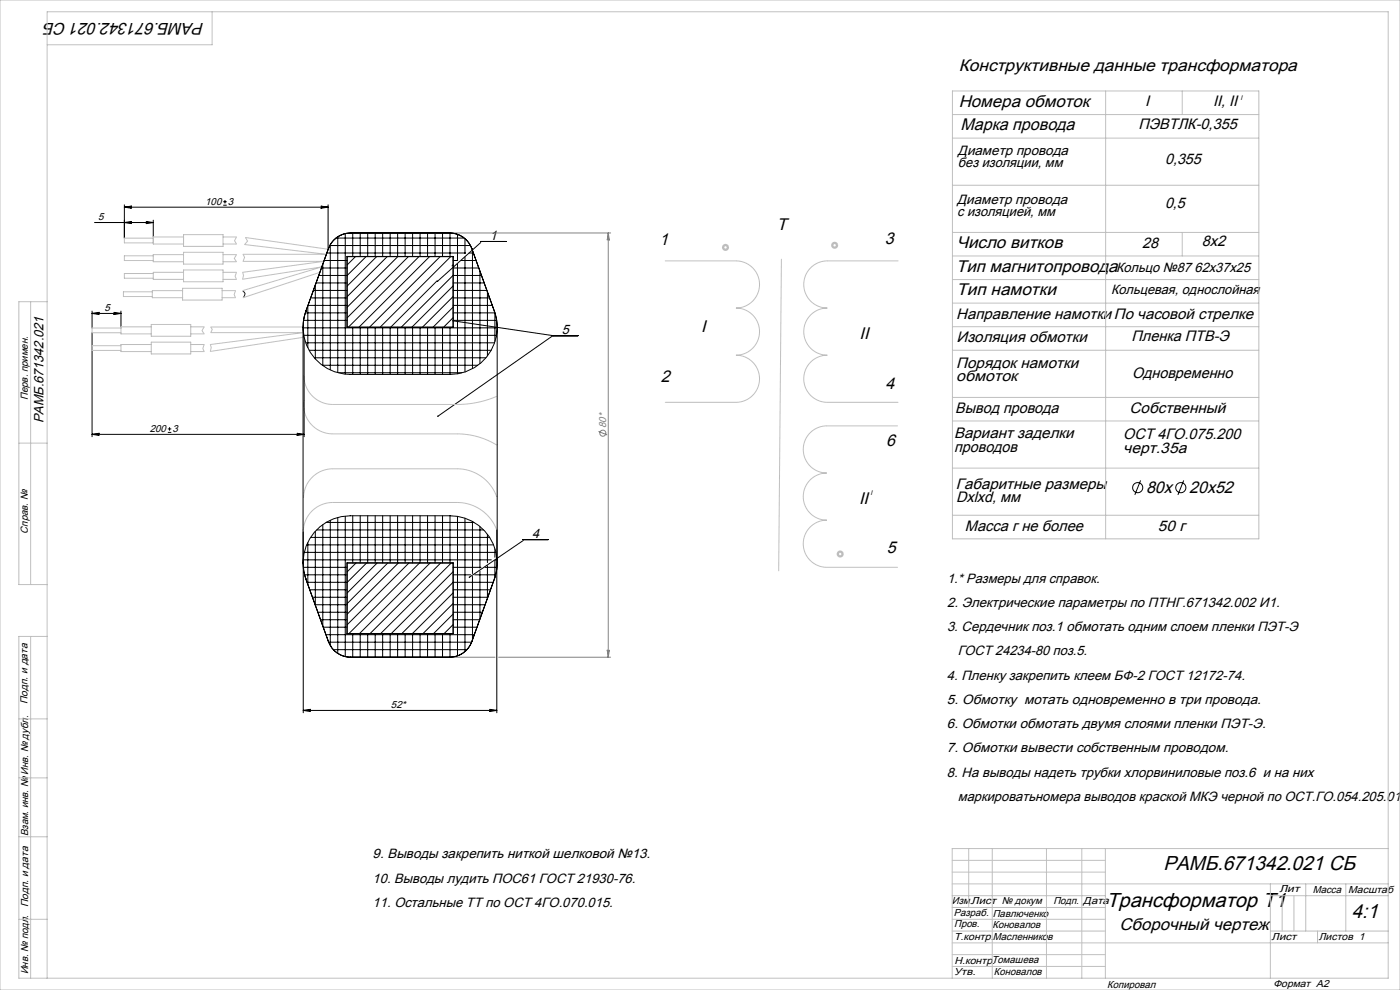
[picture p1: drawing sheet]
<svg xmlns="http://www.w3.org/2000/svg" width="594mm" height="420mm" viewBox="0 0 594 420" stroke-linecap="round" stroke-linejoin="round" font-family="sans-serif">
<g fill="none" stroke="#808080" stroke-width=".42">
<path d="M190.8 98.8h68.3M258.1 98.8l.4 3a.45 .45 0 0 0-.4-.4 .45 .45 0 0 0-.5 .4zM258.1 98.8v180M253.9 183l3.7 1.5M190.8 278.8h19.2M211.5 278.8h47.6M257.6 275.8a.45 .45 0 0 0 .5 .5 .45 .45 0 0 0 .4-.5l-.4 3z"/>
<circle cx="255.8" cy="183.8" r="1.29"/>
</g>
<g fill="none" stroke="#000" stroke-width=".42">
<path d="M40.1 94.4h24.9M52.8 87.9l3-.5a.45 .45 0 0 0-.5 .5 .45 .45 0 0 0 .5 .4zM52.8 94.4l3-.4a.45 .45 0 0 0-.5 .4 .45 .45 0 0 0 .5 .5zM52.8 86.9v14.1M52.8 87.9h86.4M62 94l3 .4-3 .5a.45 .45 0 0 0 .5-.5 .45 .45 0 0 0-.5-.4zM65 93.4v7.1M94.7 87.1h1.5M94.7 85.6h1.5M95.5 84.9v1.4M136.2 87.4l3 .5-3 .4a.45 .45 0 0 0 .4-.4 .45 .45 0 0 0-.4-.5zM139.2 86.9v18.8"/>
<path d="M204 102.5h10.6M204 102.9l-18.4 16.4M39.1 133l3-.5a.45 .45 0 0 0-.5 .5 .45 .45 0 0 0 .5 .4zM39.1 132v7.2M39.1 133h12.2M48.3 132.5l3 .5-3 .4a.45 .45 0 0 0 .5-.4 .45 .45 0 0 0-.5-.5zM51.3 132v7.2M192.3 136.1l42.3 6.3M39.1 141.2v44.1M129 143.1v42.2M234.6 142.4h10.7M234.6 142.4l-48.8 34.2"/>
<path d="M39.1 184.3l3-.5a.45 .45 0 0 0-.5 .5 .45 .45 0 0 0 .5 .4zM39.1 184.3h89.9M71.2 183.4h1.5M71.2 182h1.5M71.9 181.2v1.5M126 183.8l3 .5-3 .4a.45 .45 0 0 0 .5-.4 .45 .45 0 0 0-.5-.5zM483.9 203.8l-2.4 6.2M502.2 203.8l-2.4 6.2M128.7 225.7v76.7M210.8 224.9v77.5M222 228.9h10.6M222 229.3l-22.8 15.6"/>
<path d="M128.7 301.4l3-.5a.45 .45 0 0 0-.5 .5 .45 .45 0 0 0 .5 .4zM128.7 301.4h82.1M207.8 300.9l3 .5-3 .4a.45 .45 0 0 0 .4-.4 .45 .45 0 0 0-.4-.5z"/>
<circle cx="482.7" cy="206.9" r="2.15"/>
<circle cx="501" cy="206.9" r="2.15"/>
</g>
<g fill="none" stroke="#c0c0c0" stroke-width=".42">
<path d="M0 0h594v420h-594zM90 5v14h-70M404.1 38.6h130v190h-130zM469.1 38.6v190M501.6 38.6v10M404.1 48.6h130M404.1 58.6h130M404.1 78.6h130M77.9 99.5h16.7v5h-16.7zM404.1 98.6h130M501.6 98.6v10M65 108.5h-12.2v2h12.2"/>
<path d="M65 101h-12.2v2h12.2M65 116h-12.2v2h12.2M77.9 115.5h-12.9v3h12.9M77.9 100.5h-12.9v3h12.9M77.9 108h-12.9v3h12.9M77.9 107h16.7v5h-16.7zM77.9 114.5h16.7v5h-16.7zM94.6 108h5.7l-.9 1.6 .9 1.4h-5.7M94.6 115.5h5.7l-.5 1.7 .5 1.3h-5.7M94.6 100.5h5.7l-.8 1.6 .8 1.4h-5.7M135.7 115.5l-32.6 10.8M138.5 107.9h-35.4l.7 1.3-.7 1.7h34.3l-34.5 4.6 .4 1.3-.4 1.7 33.7-5.3-33.7 10.1"/>
<path d="M138.5 107.9l-2.2 6.1M139.2 105.7l-35-4.9 .8 1.5-1.2 1.4 34.7 4.2M282.3 110.7h30a10 10 0 0 1 10 10 10 10 0 0 1-10 10 10 10 0 0 1 10 10 10 10 0 0 1-10 10 10 10 0 0 1 10 10 10 10 0 0 1-10 10h-30M331.5 110l-1.1 132.1M381 110.7h-30a10 10 0 0 0-10 10 10 10 0 0 0 10 10 10 10 0 0 0-10 10 10 10 0 0 0 10 10 10 10 0 0 0-10 10 10 10 0 0 0 10 10h30M404.1 108.6h130M404.1 118.6h130M13 128v120M20 128h-12v120h12M51.3 139.2h-12.2v2h12.2M64.2 138.7h-12.9v3h12.9M64.2 137.7h16.7v5h-16.7z"/>
<path d="M64.6 123.8h-12.2v2h12.2M77.5 123.3h-12.9v3h12.9M77.5 122.3h16.7v5h-16.7zM80.9 138.7h5.7l-.9 1.6 .9 1.4h-5.7M94.2 123.3h5.7l-.6 1.7 .6 1.3h-5.7M128.8 138.7h-39.4l.7 1.1-.7 1.3h39.3l-39.5 5.1 .4 1.2-.4 1.7 39.8-6M404.1 128.6h130M404.1 138.6h130M51.3 146.7h-12.2v2h12.2M64.2 146.2h-12.9v3h12.9M64.2 145.2h16.7v5h-16.7zM80.9 146.2h5.7l-.6 1.6 .6 1.4h-5.7"/>
<path d="M128.9 159.3a12.2 12.2 0 0 0 12.3 12.3h52.7a42.8 42.8 0 0 0 16.9-3.5M404.1 148.6h130M128.9 169.7a12.4 12.4 0 0 0 12.3 14.4h52.7a32.2 32.2 0 0 1 16.9 4.7M404.1 168.6h130M404.1 178.6h130M8 188h12M380.8 180.7h-30a10 10 0 0 0-10 10 10 10 0 0 0 10 10 10 10 0 0 0-10 10 10 10 0 0 0 10 10 10 10 0 0 0-10 10 10 10 0 0 0 10 10h30M404.1 198.6h130M210.8 210.9a17.8 17.8 0 0 0-16.9-12h-52.7a12.4 12.4 0 0 0-12.4 12.4M404.1 218.6h130M210.8 224.9a18 18 0 0 0-16.9-11.7h-52.7a12.5 12.5 0 0 0-12.5 12.5M13 270v145"/>
<path d="M20 270h-12v145h581v-410h-569v410M8 305h12M8 330h12M8 355h12M411 360v25M421 360v55M444 360v55M459 360v55M469 360v55M589 360h-185v55M404 365h65M404 370h65"/>
<path d="M404 375h185M404 380h65M539 375v40M539 380h50M544 380v15M549 380v15M554 375v20M571 375v20M8 390h12M404 390h65M404 395h65M404 400h185"/>
<path d="M404 385h65M539 395h50M559 395v5M404 405h65M404 410h65"/>
</g>
<g fill="none" stroke="#c0c0c0" stroke-width="1" stroke-linecap="butt">
<circle cx="307.8" cy="105" r="1"/>
<circle cx="354.1" cy="104" r="1"/>
<circle cx="356.5" cy="235" r="1"/>
</g>
<path d="M103 123.5l.7 .5 .3 .6-.7 1.6" fill="none" stroke="#00f" stroke-width=".42"/>
<g fill="#000">
<path d="M52.8 94.4l3-.4a.45 .45 0 0 0-.5 .4 .45 .45 0 0 0 .5 .5zM62 94l3 .4-3 .5a.45 .45 0 0 0 .5-.5 .45 .45 0 0 0-.5-.4zM128.7 301.4l3-.5a.45 .45 0 0 0-.5 .5 .45 .45 0 0 0 .5 .4zM207.8 300.9l3 .5-3 .4a.45 .45 0 0 0 .4-.4 .45 .45 0 0 0-.4-.5zM39.1 184.3l3-.5a.45 .45 0 0 0-.5 .5 .45 .45 0 0 0 .5 .4zM126 183.8l3 .5-3 .4a.45 .45 0 0 0 .5-.4 .45 .45 0 0 0-.5-.5z"/>
<path d="M136.2 87.4l3 .5-3 .4a.45 .45 0 0 0 .4-.4 .45 .45 0 0 0-.4-.5zM52.8 87.9l3-.5a.45 .45 0 0 0-.5 .5 .45 .45 0 0 0 .5 .4zM48.3 132.5l3 .5-3 .4a.45 .45 0 0 0 .5-.4 .45 .45 0 0 0-.5-.5zM39.1 133l3-.5a.45 .45 0 0 0-.5 .5 .45 .45 0 0 0 .5 .4z"/>
<path d="M185.4 119.1v.4l.4 .1 .1-.5zM198.9 244.7l.1 .4h.4v-.5zM185.6 176.4v.4h.4v-.4zM192 135.9l.1 .4h.4v-.4z"/>
</g>
<path d="M258.1 98.8l.4 3a.45 .45 0 0 0-.4-.4 .45 .45 0 0 0-.5 .4zM257.6 275.8a.45 .45 0 0 0 .5 .5 .45 .45 0 0 0 .4-.5l-.4 3z" fill="#808080"/>
<g fill="none" stroke="#000" stroke-width=".42">
<path d="M146.5 99.2v59.5M148.8 98.8a10 10 0 0 0-9.4 6.6M148.8 98.8h42M148.8 98.8h.1M149.7 98.8v10M152.8 98.8v10M156 98.8v10M159.2 98.8v10M162.4 98.8v10M165.5 98.8v10M168.7 98.8l.1 10-21.5 21.6M171.9 98.8v10"/>
<path d="M175.1 98.8v10M178.2 98.8v10M181.4 98.8v10M184.6 98.8v10M187.8 98.8v10M190.8 98.8a10 10 0 0 1 9.4 6.6M190.8 98.8h.1M190.9 98.8v10M194.1 99.5v11.1M136.4 113.7h10.9M137 112.1v42.9M137.5 110.5h9.8"/>
<path d="M138.7 107.3h58.8M139.4 105.4l-9.6 26.7M139.4 105.4h.1M140 104.2h59.5M140.1 103.9v53M142.6 101h54.1M143.3 100.6v57.4M147.3 108.8h45v30h-45zM150.8 108.8l-3.5 3.6M155.3 108.8l-8 8.1h-12.1M159.8 108.8l-12.5 12.6M164.3 108.8l-17 17.1"/>
<path d="M173.3 108.8l-26 26.1M177.8 108.8l-30 30M182.3 108.8l-30 30M185.4 119.1l-19.7 19.7M186.8 108.8l-30 30M191.3 108.8l-30 30M192.3 112.3l-.5 .5M192.3 116.8l-22.1 22M192.3 116.9h12M192.3 110.5h1.9M192.3 113.7h10.8M194.1 112v46.6"/>
<path d="M195.6 110.5h6.4M197.3 101.4v6.2M197.3 109v48.8M199 107.3h1.9M200.2 105.4l9.6 26.7M200.2 105.4h.1M200.5 106.2v50.2M203.6 115v39.3M128.6 138.8h.1M128.6 138.8v100M128.6 139.1h82.4M128.9 135.9h18.4"/>
<path d="M129.6 132.7h17.7M129.8 132l-.9 3.4-.3 3.4M129.8 132.1a20 20 0 0 0 18.8 26.7h42.4M129.8 132v.1M130.6 129.7v17.8M130.7 129.6h16.6M131.8 126.4h15.5M133 123.2h14.3M133.8 120.9v31.4M134.1 120h13.2M149.7 138.8v20M152.8 138.8v20"/>
<path d="M156 138.8v20M159.2 138.8v20M162.4 138.8v20M165.5 138.8v20M168.7 138.8v20M171.9 138.8v20M175.1 138.8v20M178.2 138.8v20M181.4 138.8v20M184.6 138.8v20M187.8 138.8v20M190.9 138.8v20"/>
<path d="M192.3 121.3l-17.6 17.5M192.3 125.8l-13.1 13M192.3 130.3l-8.6 8.5M192.3 134.8l-4.1 4M192.3 135.9h18.4M192.3 132.7h17.7M192.3 129.6h16.6M192.3 126.4h15.4M192.3 123.2h14.3M192.3 120h13.1M206.8 123.8v27.2M209.8 132l.9 3.4 .3 3.4"/>
<path d="M209.8 132.1a20 20 0 0 1-18.8 26.7M209.8 132v.1M210 132.8v12M211 138.8v100M211 138.8h.1M128.9 142.3h81.7M129.8 145.4h80M131.2 148.6h77.2M133.4 151.8h72.8M136.8 155h65.9M143.7 158.1h52.2M143.3 219.6v57.6"/>
<path d="M146.5 219v59.4M149.7 218.8v20M152.8 218.8v20M156 218.8v20M159.2 218.8v20M162.4 218.8v20M165.5 218.8v20M168.7 218.8v20M171.9 218.8v20M175.1 218.8v20M178.2 218.8v20M181.4 218.8v20"/>
<path d="M184.6 218.8v20M187.8 218.8v20M190.9 218.8v20M191 218.8h-42.4a20 20 0 0 0-18.8 26.8M191 218.8a20 20 0 0 1 18.8 26.8M194.1 219.1v59M197.3 219.9v56.4M128.6 238.8l.3 3.5 .9 3.3M128.6 238.8h.1M128.7 237.5h79.8M129.1 234.3h81.3M130.1 231.2h79.3"/>
<path d="M130.6 230.2v17.7M131.8 228h76M133.8 225.4v31.3M134.4 224.8h70.8M137 222.6v43M138.4 221.6h62.7M140.1 220.8v52.8M147.3 238.8h45v30h-45zM151.1 238.8l-3.8 3.8M155.6 238.8l-8.3 8.3M160.1 238.8l-12.8 12.8M164.5 238.8l-17.2 17.3"/>
<path d="M169 238.8l-21.7 21.8M173.5 238.8l-26.2 26.3M178 238.8l-30 30M182.5 238.8l-30 30M187 238.8l-30 30M191.5 238.8l-30 30M200.5 221.2v22.1M203.6 223.4v17.6M206.8 226.7v12M206.8 240v13.8M210 232.9v3.5M210 237.7v7.3"/>
<path d="M210.2 237.5h.6M211 238.8l-.3 3.5-.9 3.3M211 238.8h.1M128.8 240.7h18.5M129.3 243.9h18M129.8 245.6l9.6 26.6M130.3 247h17M131.4 250.2h15.9M132.6 253.4h14.7M133.7 256.6h13.6M134.9 259.7h12.4M192.3 242.5l-26.3 26.3"/>
<path d="M192.3 251.5l-17.3 17.3M192.3 256l-12.9 12.8M192.3 259.7h12.4M192.3 256.6h13.5M192.3 253.4h14.7M192.3 250.2h15.8M192.3 243.9h7.4M192.3 240.7h11.8M200.5 244.6v26.8M201.4 243.9h8.8M203.6 242.3v20.3M205.8 240.7h5"/>
<path d="M209.3 247h-17l-21.8 21.8M209.8 245.6l-9.6 26.6M136 262.9h11.3M137.2 266.1h10.1M138.3 269.3h62.9M139.4 272.2a10 10 0 0 0 9.4 6.6M139.4 272.2h.1M139.5 272.4h60.6M141.6 275.6h56.4M148.3 278.8h42.8M148.8 278.8h42M148.8 278.8h.1"/>
<path d="M149.7 268.8v10M152.8 268.8v10M156 268.8v10M159.2 268.8v10M162.4 268.8v10M165.5 268.8v10M168.7 268.8v10M171.9 268.8v10M175.1 268.8v10M178.2 268.8v10M181.4 268.8v10M184.6 268.8v10"/>
<path d="M187.8 268.8v10M190.8 278.8h.1M190.9 268.8v10M192.3 260.5l-8.4 8.3M192.3 265l-3.9 3.8M192.3 266.1h10.1M192.3 262.9h11.2M200.2 272.2a10 10 0 0 1-9.4 6.6M200.2 272.2h.1"/>
</g>
<path d="M147.3 108.8h45v30h-45zM147.3 238.8h45v30h-45z" fill="none" stroke="#000" stroke-width=".5"/>
<g font-size="8.5">
<text x="493.7" y="369.2">РАМБ.671342.021 СБ</text>
<text x="469.4" y="384.9">Трансформатор Т1</text>
<text x="573.6" y="389.6">4:1</text>
</g>
<g font-size="7.1">
<text x="86.6" y="9.8" transform="rotate(-180 86.6 9.8)">РАМБ.671342.021 СБ</text>
<text x="406.8" y="30.3">Конструктивные данные трансформатора</text>
<text x="406.8" y="45.3">Номера обмоток</text>
<text x="407.6" y="55.1">Марка провода</text>
<text x="329.6" y="97.7">Т</text>
<text x="279.8" y="104.1">1</text>
<text x="375.4" y="103.5">3</text>
<text x="405.9" y="105.2">Число витков</text>
<text x="405.7" y="115.4">Тип магнитопровода</text>
<text x="405.8" y="125">Тип намотки</text>
<text x="297.4" y="140.8">I</text>
<text x="364.7" y="143.7">II</text>
<text x="280.4" y="162.2">2</text>
<text x="375.7" y="165">4</text>
<text x="375.9" y="189.4">6</text>
<text x="486.3" y="209.2">80х</text>
<text x="504.5" y="209.2">20х52</text>
<text x="364.5" y="213.7">II</text>
<text x="376.3" y="234.7">5</text>
<text x="474.9" y="394.5">Сборочный чертеж</text>
</g>
<g font-size="6.4">
<text x="485.8" y="45.1">I</text>
<text x="514.8" y="45.1">II, II</text>
<text x="483" y="54.8">ПЭВТЛК-0,355</text>
<text x="494.3" y="69.4">0,355</text>
<text x="494.3" y="88.3">0,5</text>
<text x="484.6" y="105.3">28</text>
<text x="509.9" y="104.4">8х2</text>
<text x="405.7" y="135.3">Направление намотки По часовой стрелке</text>
<text x="405.8" y="145.1">Изоляция обмотки</text>
<text x="480.1" y="144.5">Пленка ПТВ-Э</text>
<text x="405.7" y="155.9">Порядок намотки</text>
<text x="405.7" y="161.7">обмоток</text>
<text x="480.3" y="160.2">Одновременно</text>
<text x="405.3" y="175.3">Вывод провода</text>
<text x="479.3" y="175.3">Собственный</text>
<text x="404.8" y="186">Вариант заделки</text>
<text x="404.8" y="191.8">проводов</text>
<text x="476.5" y="186.3">ОСТ 4ГО.075.200</text>
<text x="476.6" y="192">черт.35а</text>
<text x="405.6" y="207.3">Габаритные размеры</text>
<text x="405.6" y="213.1">Dxlxd, мм</text>
<text x="409.4" y="225.2">Масса г не более</text>
<text x="491.3" y="225.1">50 г</text>
</g>
<g font-size="5.7">
<text x="406.4" y="65.9">Диаметр провода</text>
<text x="406.4" y="71">без изоляции, мм</text>
<text x="406.1" y="86.4">Диаметр провода</text>
<text x="406.1" y="91.5">с изоляцией, мм</text>
<text x="207.9" y="101.6">1</text>
<text x="473.5" y="115.5">Кольцо №87 62х37х25</text>
<text x="471.5" y="124.9">Кольцевая, однослойная</text>
<text x="238.4" y="141.6">5</text>
<text x="18.4" y="179.5" transform="rotate(-90 18.4 179.5)">РАМБ.671342.021</text>
<text x="225.8" y="228.1">4</text>
<text x="401.8" y="247.2">1.* Размеры для справок.</text>
<text x="401.8" y="257.5">2. Электрические параметры по ПТНГ.671342.002 И1.</text>
<text x="401.8" y="267.8">3. Сердечник поз.1 обмотать одним слоем пленки ПЭТ-Э</text>
<text x="406.3" y="278.1">ГОСТ 24234-80 поз.5.</text>
<text x="401.8" y="288.3">4. Пленку закрепить клеем БФ-2 ГОСТ 12172-74.</text>
<text x="401.8" y="298.6">5. Обмотку мотать одновременно в три провода.</text>
<text x="401.8" y="308.9">6. Обмотки обмотать двумя слоями пленки ПЭТ-Э.</text>
<text x="401.8" y="319.2">7. Обмотки вывести собственным проводом.</text>
<text x="401.8" y="329.5">8. На выводы надеть трубки хлорвиниловые поз.6 и на них</text>
<text x="406.4" y="339.7">маркироватьномера выводов краской МКЭ черной по ОСТ.ГО.054.205.01.</text>
<text x="158.1" y="364.1">9. Выводы закрепить ниткой шелковой №13.</text>
<text x="158.1" y="374.4">10. Выводы лудить ПОС61 ГОСТ 21930-76.</text>
<text x="158.1" y="384.7">11. Остальные ТТ по ОСТ 4ГО.070.015.</text>
</g>
<g font-size="4.3">
<text x="87.1" y="86.9">100</text>
<text x="96.7" y="86.9">3</text>
<text x="41.7" y="93.5">5</text>
<text x="44.4" y="132">5</text>
<text x="11.9" y="169.7" transform="rotate(-90 11.9 169.7)">Перв. примен.</text>
<text x="63.6" y="183.3">200</text>
<text x="73.2" y="183.3">3</text>
<text x="11.9" y="226.4" transform="rotate(-90 11.9 226.4)">Справ. №</text>
<text x="11.7" y="298.6" transform="rotate(-90 11.7 298.6)">Подп. и дата</text>
<text x="165.9" y="300.5">52*</text>
<text x="11.9" y="328.7" transform="rotate(-90 11.9 328.7)">Инв. № дубл.</text>
<text x="11.9" y="354.8" transform="rotate(-90 11.9 354.8)">Взам. инв. №</text>
<text x="403.9" y="383.6">Изм.Лист № докум</text>
<text x="447" y="383.7">Подп.</text>
<text x="459.6" y="383.5">Дата</text>
<text x="542.8" y="378.5">Лит</text>
<text x="557" y="378.7">Масса</text>
<text x="572" y="378.9">Масштаб</text>
<text x="11.9" y="384.7" transform="rotate(-90 11.9 384.7)">Подп. и дата</text>
<text x="404.7" y="388.6">Разраб.</text>
<text x="421.2" y="389.1">Павлюченко</text>
<text x="404.8" y="393.4">Пров.</text>
<text x="421.1" y="393.8">Коновалов</text>
<text x="404.8" y="398.7">Т.контр.</text>
<text x="421.3" y="398.9">Масленников</text>
<text x="539.5" y="398.9">Лист</text>
<text x="559.5" y="398.7">Листов 1</text>
<text x="11.9" y="413.4" transform="rotate(-90 11.9 413.4)">Инв. № подл.</text>
<text x="404.8" y="413.6">Утв.</text>
<text x="405" y="408.8">Н.контр.Томашева</text>
<text x="421.7" y="413.6">Коновалов</text>
<text x="469.8" y="419">Копировал</text>
<text x="540.3" y="418.7">Формат А2</text>
</g>
<text font-size="4.3" fill="#808080" x="257.1" y="181.6" transform="rotate(-90 257.1 181.6)">80*</text>
<g font-size="2.8">
<text x="526.4" y="42.3">I</text>
<text x="369.3" y="210">I</text>
</g>
</svg>
